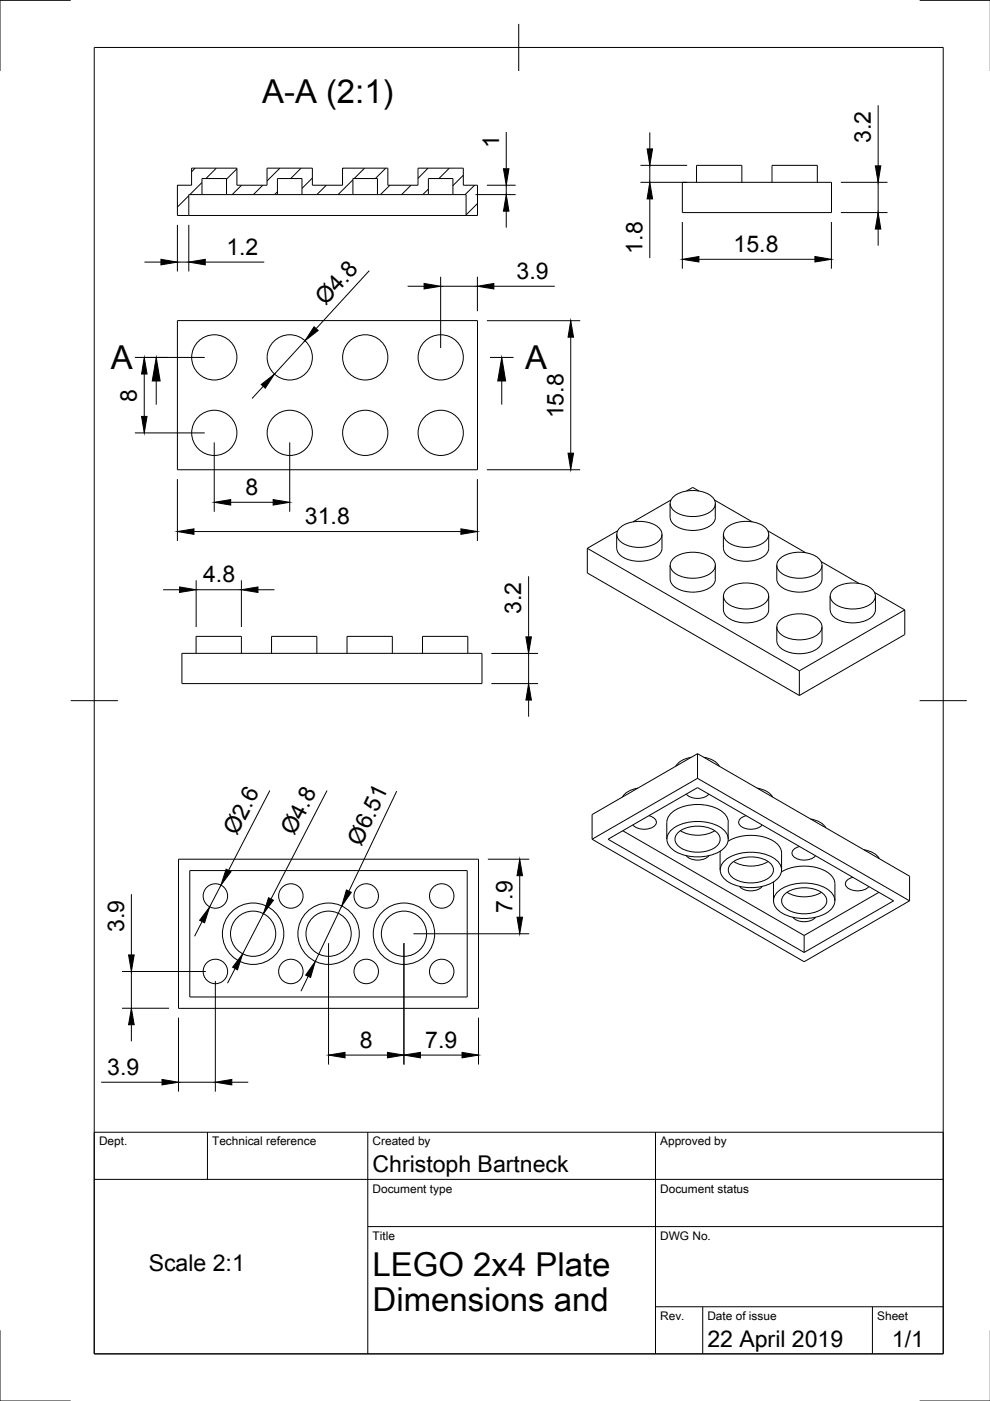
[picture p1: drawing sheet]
<svg xmlns="http://www.w3.org/2000/svg" width="210mm" height="297mm" viewBox="0 0 210 297" stroke-linecap="round" stroke-linejoin="round" font-family="sans-serif">
<!-- layer: Visible -->
<g fill="none" stroke="#000" stroke-width=".21">
<path d="M40.6 35.7h9.6v3.6h6.4v-3.6h9.6v3.6h6.4v-3.6h9.6v3.6h6.4v-3.6h9.6v3.6h3v6.4h-63.6v-6.4h3zM144.7 38.7h31.6v6.4h-31.6zM147.7 38.7v-3.6h9.6v3.6M163.7 38.7v-3.6h9.6v3.6M42.8 41.3h5.2M42.8 41.3h-2.8v4.4M42.8 41.3v-3.4h5.2v3.4M48 41.3h10.8M58.8 41.3h5.2M58.8 41.3v-3.4h5.2v3.4M64 41.3h10.8M74.8 41.3h5.2"/>
<path d="M74.8 41.3v-3.4h5.2v3.4M80 41.3h10.8M90.8 41.3h5.2M90.8 41.3v-3.4h5.2v3.4M96 41.3h2.8v4.4M37.6 68h63.6v31.6h-63.6zM124.5 116.3l45 25.9M124.5 116.3v5.2l45 26M130.7 113.3l.1 2.9a3.2 3.2 0 0 0 2.9 2.6 6.5 6.5 0 0 0 6.3-1.5l.4-1.1v-2.9M130.9 112.6l-6.4 3.7M131.6 111.8a7.1 7.1 0 0 1 8 0 1.98 1.98 0 0 1 .7 1.9 1.98 1.98 0 0 1-1.3 1.6 7.2 7.2 0 0 1-7.4-.5 1.86 1.86 0 0 1 0-3zM142.1 106.8v2.9"/>
<path d="M142.1 119.9v2.9M142.1 109.7a3.2 3.2 0 0 0 2.9 2.5 6.5 6.5 0 0 0 6.3-1.4l.4-1.1M142.3 106l-8.1 4.6M142.9 105.2a7.1 7.1 0 0 1 8 0 1.98 1.98 0 0 1 .8 2 1.98 1.98 0 0 1-1.4 1.5 7.2 7.2 0 0 1-7.4-.4 1.86 1.86 0 0 1 0-3.1zM142.9 118.3a7.1 7.1 0 0 1 8 0 1.98 1.98 0 0 1 .8 1.9 1.98 1.98 0 0 1-1.4 1.6 7.2 7.2 0 0 1-7.4-.4 1.86 1.86 0 0 1 0-3.1zM145.5 104.1l1.4-.8 1.3 .8M151.5 106l8 4.6M151.7 106.8v2.9M151.7 119.9v2.9M153.4 113.3v2.9a3.2 3.2 0 0 0 2.9 2.6 6.5 6.5 0 0 0 6.3-1.5l.4-1.1v-2.9M154.2 111.8a7.1 7.1 0 0 1 8 0 1.98 1.98 0 0 1 .8 1.9 1.98 1.98 0 0 1-1.4 1.6 7.2 7.2 0 0 1-7.4-.5 1.86 1.86 0 0 1 0-3zM162.8 112.6l8 4.6"/>
<path d="M164.7 119.9v2.9M165.5 118.3a7.1 7.1 0 0 1 8 0 1.98 1.98 0 0 1 .8 1.9 1.98 1.98 0 0 1-1.4 1.6 7.2 7.2 0 0 1-7.4-.4 1.86 1.86 0 0 1 0-3.1zM174.1 119.1l8 4.6M174.3 119.9v2.9M38.6 138.5h63.6v6.4h-63.6zM41.6 138.5v-3.6h9.6v3.6M57.6 138.5v-3.6h9.6v3.6M73.6 138.5v-3.6h9.6v3.6M89.6 138.5v-3.6h9.6v3.6M142.1 122.8a3.2 3.2 0 0 0 2.9 2.5 6.5 6.5 0 0 0 6.3-1.4l.4-1.1M153.4 126.4v2.9M153.4 129.3a3.2 3.2 0 0 0 2.9 2.5 6.5 6.5 0 0 0 6.3-1.4l.4-1.1"/>
<path d="M154.2 124.8a7.1 7.1 0 0 1 8 0 1.98 1.98 0 0 1 .8 2 1.98 1.98 0 0 1-1.4 1.5 7.2 7.2 0 0 1-7.4-.4 1.86 1.86 0 0 1 0-3.1zM163 126.4v2.9M164.7 122.8a3.2 3.2 0 0 0 2.9 2.5 6.5 6.5 0 0 0 6.3-1.4l.4-1.1M164.7 132.9v2.9a3.2 3.2 0 0 0 2.9 2.6 6.5 6.5 0 0 0 6.3-1.5l.4-1.1v-2.9M165.5 131.4a7.1 7.1 0 0 1 8 0 1.98 1.98 0 0 1 .8 1.9 1.98 1.98 0 0 1-1.4 1.6 7.2 7.2 0 0 1-7.4-.5 1.86 1.86 0 0 1 0-3zM176 126.4v2.9M176 129.3a3.2 3.2 0 0 0 3 2.5 6.5 6.5 0 0 0 6.2-1.4l.4-1.1M176.8 124.8a7.1 7.1 0 0 1 8 0 1.98 1.98 0 0 1 .8 2 1.98 1.98 0 0 1-1.4 1.5 7.2 7.2 0 0 1-7.4-.4 1.86 1.86 0 0 1 0-3.1zM185.4 125.6l6.4 3.7M185.6 126.4v2.9M191.8 129.3l-22.3 12.9M191.8 129.3v5.2l-22.3 13"/>
<path d="M147.9 159.8l-22.4 12.9v5.2M147.9 159.8l44.9 26v5.2M147.9 159.8v5.2M169.5 142.2v5.3M125.5 177.9l45 26 22.3-12.9M128.9 177.9l19-10.9 41.6 24-19 10.9zM132 176.1l38.5 22.2M135.3 167.1l-1.3 .3-1 .5-1 1.1M137.6 172.9a1.69 1.69 0 0 1 1.5 1.6 3 3 0 0 1-3.8 1.1l-1.1-.7M141.4 174.3v3.6M141.4 174.3a3.7 3.7 0 0 1 2.7-3 9.9 9.9 0 0 1 9.1 .8 2.88 2.88 0 0 1 1.2 2.2v3.6M142.5 175.8a9.7 9.7 0 0 1 10.8 0 2.56 2.56 0 0 1 0 4.3 9.7 9.7 0 0 1-10.8 0 2.56 2.56 0 0 1 0-4.3z"/>
<path d="M143.9 176.4a7.1 7.1 0 0 1 8 0 1.98 1.98 0 0 1 .8 1.9 1.98 1.98 0 0 1-1.4 1.6 7.2 7.2 0 0 1-7.4-.5 1.86 1.86 0 0 1 0-3zM144.3 176.1a7.3 7.3 0 0 0 7.3 0M145.5 168.4a3.6 3.6 0 0 0 4.8 0M146.6 160.6l-1.3 .3-1 .5-1 1M147.9 165l44.9 26M147.9 165l-22.4 12.9M149.2 160.6l1.3 .3 1 .5 1 1M154.4 178.4a9.8 9.8 0 0 1 10.2 .3 2.83 2.83 0 0 1 1.1 2.2v3.6M158.2 172.9a1.69 1.69 0 0 0-1.6 1.6 3 3 0 0 0 3.9 1.1l1.1-.7M160.5 167.1l1.3 .3 1 .5 1 1.1M169.5 179.5a1.69 1.69 0 0 0-1.6 1.6 3 3 0 0 0 3.9 1.1l1.1-.8M171.8 173.6l1.3 .4 1 .5 1 1"/>
<path d="M37.8 182.2h63.7v31.6h-63.7zM40.2 184.6h58.9v26.8h-58.9zM145.5 181.4a3.6 3.6 0 0 0 4.8 0M152.7 180.9v3.6M152.7 180.4v.5M153.8 182.3a9.7 9.7 0 0 1 10.8 0 2.56 2.56 0 0 1 0 4.3 9.7 9.7 0 0 1-10.8 0 2.56 2.56 0 0 1 0-4.3zM155.2 182.9a7.1 7.1 0 0 1 8 0 1.98 1.98 0 0 1 .8 1.9 1.98 1.98 0 0 1-1.4 1.6 7.2 7.2 0 0 1-7.4-.4 1.86 1.86 0 0 1 0-3.1zM155.6 182.7a7.3 7.3 0 0 0 7.3 0M156.8 187.9a3.6 3.6 0 0 0 4.8 0M164 187v4M165.2 188.8a9.7 9.7 0 0 1 10.7 0 2.56 2.56 0 0 1 0 4.3 9.7 9.7 0 0 1-10.7 0 2.56 2.56 0 0 1 0-4.3zM165.7 184.9a9.8 9.8 0 0 1 10.2 .4 2.83 2.83 0 0 1 1.1 2.1v3.6"/>
<path d="M166.5 189.5a7.1 7.1 0 0 1 8 0 1.98 1.98 0 0 1 .8 1.9 1.98 1.98 0 0 1-1.4 1.5 7.2 7.2 0 0 1-7.4-.4 1.86 1.86 0 0 1 0-3zM166.9 189.2a7.3 7.3 0 0 0 7.3 0M168.1 194.5a3.6 3.6 0 0 0 4.8 0M170.5 198.3v3.6M180.8 186a1.69 1.69 0 0 0-1.5 1.6 3 3 0 0 0 3.8 1.1l1.1-.7M183.2 180.2l1.2 .3 1.1 .5 .9 1M186.4 189.2l-15.9 9.1"/>
<circle cx="45.4" cy="75.8" r="4.8"/>
<circle cx="61.4" cy="75.8" r="4.8"/>
<circle cx="77.4" cy="75.8" r="4.8"/>
<circle cx="93.4" cy="75.8" r="4.8"/>
<circle cx="45.4" cy="91.8" r="4.8"/>
<circle cx="61.4" cy="91.8" r="4.8"/>
<circle cx="77.4" cy="91.8" r="4.8"/>
<circle cx="93.4" cy="91.8" r="4.8"/>
<circle cx="45.7" cy="190" r="2.59"/>
<circle cx="53.7" cy="198" r="6.5"/>
<circle cx="53.7" cy="198" r="4.8"/>
<circle cx="61.7" cy="190" r="2.59"/>
<circle cx="69.7" cy="198" r="6.5"/>
<circle cx="69.7" cy="198" r="4.8"/>
<circle cx="77.6" cy="190" r="2.59"/>
<circle cx="85.7" cy="198" r="6.5"/>
<circle cx="85.7" cy="198" r="4.8"/>
<circle cx="93.7" cy="190" r="2.59"/>
<circle cx="45.7" cy="206" r="2.59"/>
<circle cx="61.7" cy="206" r="2.59"/>
<circle cx="77.6" cy="206" r="2.59"/>
<circle cx="93.7" cy="206" r="2.59"/>
</g>
<!-- layer: Border -->
<path d="M15 .1h-15v15M20 10.1h180v276.9h-180zM110 5.1v10M195 .1h15M15 148.6h10M195 148.6h10M0 282.1v14.9h15M195 297h15" fill="none" stroke="#000" stroke-width=".21"/>
<!-- layer: TitleBlock -->
<path d="M20 240.1h180v46.9h-180zM20 250h180M44 240.1v9.9M78 240.1v46.9M139 240.1v46.9M78 260.1h122M139 277.1h61M149 277.1v9.9M185 277.1v9.9" fill="none" stroke="#000" stroke-width=".21"/>
<!-- layer: Hatching -->
<g fill="none" stroke="#000" stroke-width=".21">
<path d="M37.8 39.3l-.2 .1M41.4 35.7l-.8 .7M42.8 38.7l-2.5 2.6M45.8 35.7l-2.2 2.2M50.2 35.8l-2.2 2.2M51.2 39.3l-2 2M55.7 39.3l-2 2M59.3 35.7l-2.7 2.7M63.8 35.7l-2.2 2.2M66.2 37.7l-2.2 2.2M69.2 39.3l-2 2M72.8 35.7l-.2 .1"/>
<path d="M74.8 38.1l-3.1 3.2M77.3 35.7l-2.2 2.2M81.8 35.7l-2.2 2.2M82.7 39.3l-2 2M87.1 39.3l-1.9 2M90.7 35.7l-2.1 2.1M95.2 35.7l-2.2 2.2M98.2 37.2l-2.2 2.2M100.6 39.3l-2 2M40 41.5l-2.4 2.4M58.8 40.7l-.6 .6M90.8 40.1l-1.2 1.2"/>
<path d="M101.2 43.2l-2.4 2.4"/>
</g>
<!-- layer: Annotations -->
<path d="M30.6 75.8h5M103.9 75.8h5M33.1 80.8v5M106.4 80.8v5" fill="none" stroke="#000" stroke-width=".21"/>
<path d="M33.1 75.8l.9 5h-1.7zM106.4 75.8l.8 5h-1.7z" fill="#000" stroke="#000" stroke-width=".21"/>
<!-- layer: Dimensions -->
<g fill="none" stroke="#000" stroke-width=".21">
<path d="M103.2 39.3h6.1M107.3 28v7.8M107.3 39.3v2M135.8 38.7h9.9M135.8 35.1h9.9M137.8 28.1v3.5M137.8 35.1v3.6M178.3 38.7h9.9M186.2 22.3v12.9M186.2 38.7v6.4M30.6 55.6h3.5M37.6 47.7v9.9"/>
<path d="M37.6 55.6h2.4M40 47.7v9.9M43.5 55.6h12.5M78.3 57.4l-11.3 12.3M93.4 58.7v15.1M100.8 41.3h8.5M101.2 58.7v7.3M107.3 44.8v3.5M137.8 42.2v12.5M144.7 47.1v9.9M148.2 55h24.6M176.3 47.1v9.9"/>
<path d="M178.3 45.1h9.9M186.2 48.6v3.5M28.6 75.8h14.8M30.6 79.3v9M64.7 72.2l-6.5 7.1M86.4 60.7h3.5M93.4 60.7h7.8M103.2 68h19.8M104.7 60.7h12.9M121 71.5v24.6M28.6 91.8h14.8M45.4 93.8v14.7"/>
<path d="M55.8 81.9l-2.4 2.6M61.4 93.8v14.7M103.2 99.6h19.8M37.6 101.6v13.1M41.1 112.7h56.6M48.9 106.5h9M101.2 101.6v13.1M34.6 125h3.5M41.6 123v9.9M41.6 125h9.6M51.2 123v9.9M54.7 125h3.5"/>
<path d="M104.2 138.5h9.9M112.1 122.2v12.8M112.1 138.5v6.4M104.2 144.9h9.9M112.1 148.4v3.5M57.2 167.6l-8.7 17M69.3 167.6l-11.8 23M84.1 167.7l-10.1 21.2M27.9 189.6v12.9M42.8 195.4l-1.5 3.1M46.8 187.7l-2.4 4.6M55.9 193.7l-4.4 8.5"/>
<path d="M69.7 200v25.7M72.5 192.1l-5.7 11.7M85.6 200v25.7M87.7 198h24.5M103.4 182.2h8.8M110.2 185.7v8.8M25.9 206h17.7M25.9 213.8h10M27.9 206v7.8M27.9 217.3v3.5M37.8 215.8v15.6M45.7 208v23.4"/>
<path d="M49.8 205.3l-1.6 3.2M65.3 207l-1.5 3.1M101.5 215.8v9.9M21.5 229.5h12.9M37.8 229.5h7.9M49.1 229.5h3.5M73.2 223.7h8.9M89.2 223.7h8.8"/>
</g>
<g fill="#000" stroke="#000" stroke-width=".21">
<path d="M106.7 35.8h1.2l-.6 3.5zM137.2 31.6h1.2l-.6 3.5zM185.6 35.2h1.2l-.6 3.5zM34.1 55l3.5 .6-3.5 .6zM40 55.6l3.5-.6v1.2zM107.3 41.3l.6 3.5h-1.2zM137.8 38.7l.6 3.5h-1.2zM144.7 55l3.5-.6v1.1zM172.8 54.4l3.5 .6-3.5 .5zM186.2 45.1l.6 3.5h-1.2zM30.6 75.8l.6 3.5h-1.2zM66.6 69.3l.9 .8-2.8 2.1z"/>
<path d="M89.9 60.1l3.5 .6-3.5 .6zM101.2 60.7l3.5-.6v1.2zM121 68l.6 3.5h-1.2zM30 88.3h1.2l-.6 3.5zM55.4 81.5l2.8-2.2-2 3zM120.4 96.1h1.2l-.6 3.5zM37.6 112.7l3.5-.6v1.2zM45.4 106.5l3.5-.6v1.2zM57.9 105.9l3.5 .6-3.5 .6zM97.7 112.1l3.5 .6-3.5 .6zM38.1 124.4l3.5 .6-3.5 .6zM51.2 125l3.5-.6v1.2z"/>
<path d="M111.5 135h1.2l-.6 3.5zM112.1 144.9l.6 3.5h-1.2zM44.4 192.3l-1 3.4-1.1-.6zM47.9 184.3l1.1 .5-2.2 2.9zM56.9 190.3l1.1 .6-2.1 2.8zM73.4 188.7l1.1 .5-2 2.9zM109.6 194.5h1.2l-.6 3.5zM110.2 182.2l.6 3.5h-1.2zM27.9 213.8l.5 3.5h-1.1zM27.3 202.5h1.1l-.5 3.5zM51.5 202.2l-1.1 3.4-1.1-.5zM66.8 203.8l-1 3.4-1-.5z"/>
<path d="M34.4 228.9l3.4 .6-3.4 .5zM45.7 229.5l3.4-.6v1.1zM69.7 223.7l3.5-.6v1.2zM82.1 223.1l3.5 .6-3.5 .6zM85.6 223.7l3.6-.6v1.2zM98 223.1l3.5 .6-3.5 .6z"/>
</g>
<g font-size="7">
<text x="55.6" y="21.8">A-A (2:1)</text>
<text x="23.5" y="78.3">A</text>
<text x="111.4" y="78.3">A</text>
<text x="79" y="270.6">LEGO 2x4 Plate</text>
<text x="79" y="278.1">Dimensions and</text>
</g>
<g font-size="4.9">
<text x="105.8" y="31.3" transform="rotate(-90 105.8 31.3)">1</text>
<text x="184.6" y="30.4" transform="rotate(-90 184.6 30.4)">3.2</text>
<text x="136.2" y="53.7" transform="rotate(-90 136.2 53.7)">1.8</text>
<text x="155.6" y="53.4">15.8</text>
<text x="48" y="54.1">1.2</text>
<text x="109.5" y="59.1">3.9</text>
<text x="69" y="64.9" transform="rotate(-47 69 64.9)">Ø4.8</text>
<text x="29" y="85.1" transform="rotate(-90 29 85.1)">8</text>
<text x="119.5" y="88.7" transform="rotate(-90 119.5 88.7)">15.8</text>
<text x="52.1" y="105">8</text>
<text x="64.7" y="111.2">31.8</text>
<text x="43.1" y="123.5">4.8</text>
<text x="110.5" y="130.2" transform="rotate(-90 110.5 130.2)">3.2</text>
<text x="50.2" y="177.3" transform="rotate(-63 50.2 177.3)">Ø2.6</text>
<text x="62.4" y="177.3" transform="rotate(-63 62.4 177.3)">Ø4.8</text>
<text x="76.6" y="179.5" transform="rotate(-64 76.6 179.5)">Ø6.51</text>
<text x="26.3" y="197.7" transform="rotate(-90 26.3 197.7)">3.9</text>
<text x="108.6" y="193.5" transform="rotate(-90 108.6 193.5)">7.9</text>
<text x="22.8" y="227.9">3.9</text>
<text x="76.3" y="222.2">8</text>
<text x="90.2" y="222.2">7.9</text>
<text x="79" y="248.5">Christoph Bartneck</text>
<text x="31.5" y="269.4">Scale 2:1</text>
<text x="150" y="285.5">22 April 2019</text>
<text x="189.1" y="285.7">1/1</text>
</g>
<g font-size="2.5">
<text x="21" y="242.9">Dept.</text>
<text x="45" y="242.9">Technical reference</text>
<text x="79" y="242.9">Created by</text>
<text x="140" y="242.9">Approved by</text>
<text x="79" y="252.8">Document type</text>
<text x="140" y="252.8">Document status</text>
<text x="79" y="262.9">Title</text>
<text x="140" y="262.9">DWG No.</text>
<text x="140" y="279.9">Rev.</text>
<text x="150" y="279.9">Date of issue</text>
<text x="186" y="279.9">Sheet</text>
</g>
</svg>
